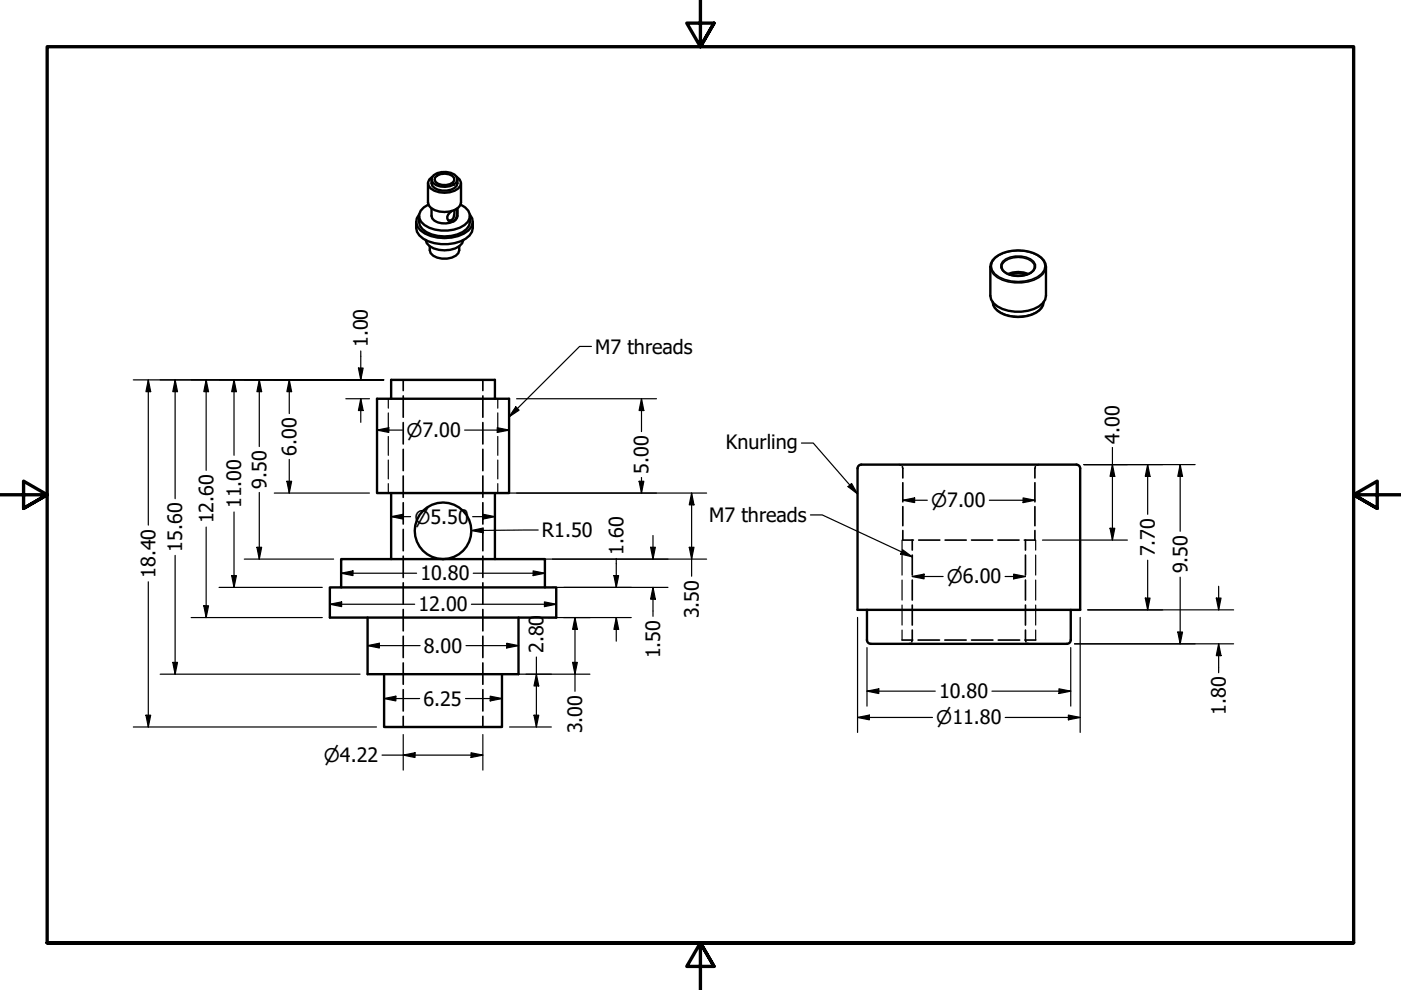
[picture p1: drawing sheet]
<svg xmlns="http://www.w3.org/2000/svg" width="297mm" height="210mm" viewBox="0 0 297 210" stroke-linecap="round" stroke-linejoin="round" font-family="sans-serif">
<!-- layer: Hidden (ANSI) -->
<g fill="none" stroke="#000" stroke-width=".35">
<path d="M85.5 80.5v2.3M85.5 83.9v4.6M85.5 89.6v4.5M85.5 95.3v4.5M102.4 80.5v2.3M102.4 83.9v4.6M102.4 89.6v4.5M102.4 95.3v4.5M190.6 98.5l.4 .1M191.3 98.9l.1 2.4M219.5 98.9l-.1 2.4M220.2 98.5l-.4 .1"/>
<path d="M85.5 100.9v4.6M85.5 106.6v4.5M85.5 112.2v4.6M85.5 117.9v4.5M102.4 100.9v4.6M102.4 106.6v4.5M102.4 112.2v4.6M102.4 117.9v4.5M191.4 112.5v2h2.3M191.4 102.3v4.1M191.4 107.4v4.1M193.4 114.5v2.1"/>
<path d="M193.4 117.7v4.2M194.8 114.5h4.5M200.4 114.5h4.5M206 114.5h4.5M211.6 114.5h4.5M217.4 114.5v2.1M217.4 117.7v4.2M219.4 112.5v2h-2.2M219.4 102.3v4.1M219.4 107.4v4.1M85.5 123.6v4.5M85.5 129.2v4.6"/>
<path d="M85.5 134.9v4.5M102.4 123.6v4.5M102.4 129.2v4.6M102.4 134.9v4.5M191.3 135.7h2.2M193 136.4l-.4 .1M193.4 133.6l-.1 2.5M193.4 123v4.2M193.4 128.3v4.2M194.7 135.7h4.5M200.3 135.7h4.6M206 135.7h4.5"/>
<path d="M211.7 135.7h4.5M217.3 135.7h2.3M217.4 133.6l.1 2.5M217.4 123v4.2M217.4 128.3v4.2M217.8 136.4l.4 .1M85.5 140.6v4.5M85.5 146.2v4.5M85.5 151.9v2.2M102.4 140.6v4.5M102.4 146.2v4.5M102.4 151.9v2.2"/>
</g>
<!-- layer: Hidden Narrow (ANSI) -->
<g fill="none" stroke="#000" stroke-width=".25">
<path d="M82.3 84.5v2M82.3 87.5v4M82.3 92.5v4M82.3 97.5v4M105.5 84.5v2M105.5 87.5v4M105.5 92.5v4M105.5 97.5v4M82.3 102.5v2M105.5 102.5v2M191.3 114.5v2.1M191.3 117.7v4.2"/>
<path d="M219.6 114.5v2.1M219.6 117.7v4.2M191.3 123v4.2M191.3 128.3v4.2M191.3 133.6v2.1M219.6 123v4.2M219.6 128.3v4.2M219.6 133.6v2.1"/>
</g>
<!-- layer: Visible (ANSI) -->
<g fill="none" stroke="#000" stroke-width=".51">
<path d="M90.7 38.8v4.1a2.51 2.51 0 0 0 2.5 2 4.6 4.6 0 0 0 4.4-1.3l.1-.7v-4.1M91.5 38a1.72 1.72 0 0 0 1.4 2.2 3.9 3.9 0 0 0 3.9-.8l.2-1.4M91.7 37.5l-.7 .5-.2 .7a2.34 2.34 0 0 0 2.3 2.1 5.1 5.1 0 0 0 4.1-.8l.4-.7 .1-.6-.3-.7-.6-.5M92 37.1a3.8 3.8 0 0 1 4.8 .4l.2 .6a2.43 2.43 0 0 1-2.6 1.5 2.74 2.74 0 0 1-2.9-1.3l.1-.6zM92.3 37.6a2.81 2.81 0 0 1 4 .1v.5a2.75 2.75 0 0 1-3.9 .4l-.3-.5zM88.2 47a3.4 3.4 0 0 0 2.6 4.2 8.9 8.9 0 0 0 8.8-1.3l.5-.7 .1-.9v-1.3M88.8 45.8a2.94 2.94 0 0 0 1.6 3.4 8.1 8.1 0 0 0 8.5-.6l.6-.8 .1-.8v-1.2M88.9 45.5a2.27 2.27 0 0 0 .2 3.3 8.8 8.8 0 0 0 10.2 0 2.26 2.26 0 0 0 .3-3.3M90.2 50.9a3 3 0 0 0 2.8 2.1 5.4 5.4 0 0 0 5-1.4l.2-.7M90.8 43.4a2.47 2.47 0 0 0-1.5 3.6 7.5 7.5 0 0 0 8.2 1.3 2.57 2.57 0 0 0 1.8-3.6l-.7-.7-.9-.6M91.1 52.2a1.92 1.92 0 0 0 1.6 2.4 4.4 4.4 0 0 0 4.5-.9l.2-.6v-.9M91.5 44.2v1.6a2.1 2.1 0 0 0 2.1 1.5 3.3 3.3 0 0 0 3.3-1.1l.1-2"/>
<path d="M96.4 44.5v.4a1.56 1.56 0 0 1-1 1.9l-.3-.1M96.8 44.3a2.61 2.61 0 0 1-.6 2.6 1 1 0 0 1-1.3-.5 1 1 0 0 1 .5-1.3l.4-.3M211 54.6a8.6 8.6 0 0 1 9.7 0l.9 1.3 .2 .7v6.1a3.4 3.4 0 0 1-2.6 2.8 8.7 8.7 0 0 1-8.6-1.2l-.5-.8-.1-.8v-6.1l.1-.7 .3-.7zM212.4 56.6a2.33 2.33 0 0 0 2.1 1.8 4.8 4.8 0 0 0 4.6-1.1l.3-.7M213.7 58.1a5.6 5.6 0 0 1 4.3 0M214.2 58.3a4.9 4.9 0 0 1 3.4 0M210.5 64.1a3.8 3.8 0 0 0 3.4 2.9 7.2 7.2 0 0 0 6.9-1.7l.5-1.2M79.9 84.5h28v20h-28zM82.9 84.5v-4h22v4M182.1 98.7l.5-.2h45.6a.8 .8 0 0 1 .8 .8v30h-47.2v-30zM82.9 104.5v14M104.9 104.5v14"/>
<path d="M69.9 124.5h48v6.4h-48zM72.3 124.5v-6h43.2v6M77.9 130.9v12h32v-12M183.8 129.3v6.4a.8 .8 0 0 0 .8 .8h41.6a.8 .8 0 0 0 .8-.8v-6.4M81.4 142.9v11.2h25v-11.2"/>
<circle cx="93.9" cy="112.5" r="6"/>
</g>
<!-- layer: Visible Narrow (ANSI) -->
<path d="M210 56.6a3.4 3.4 0 0 0 2.5 2.8 8.7 8.7 0 0 0 8.6-1.2l.5-.8 .2-.8M210.9 54.8a8.2 8.2 0 0 1 9.9 0 2.16 2.16 0 0 1 0 3.3 8.2 8.2 0 0 1-9.9 0 2.16 2.16 0 0 1 0-3.3zM212.4 56.6a2.52 2.52 0 0 1 2.4-1.9 4.6 4.6 0 0 1 4.4 1.3l.2 .6M212.6 55.4a5.2 5.2 0 0 1 6.6 0 1.54 1.54 0 0 1-.7 2.5 5.4 5.4 0 0 1-5.9-.5l-.4-.6v-.7zM210.5 64.1a3.4 3.4 0 0 0 2.7 2.6 7.9 7.9 0 0 0 7.3-1.1l.6-.7 .2-.8" fill="none" stroke="#000" stroke-width=".35"/>
<!-- layer: Border (ANSI) -->
<path d="M148.5 0v9.9l-2.9-5h5.8l-2.9 5 2.9-5M0 104.9h10l-5-2.9v5.8l5-2.9-5 2.9M297 104.9h-10l5-2.9v5.8l-5-2.9 5 2.9M10 199.9v-190h277v190h-277h277M151.4 204.9l-2.9-5 2.9 5h-5.8l2.9-5v10" fill="none" stroke="#000" stroke-width=".71"/>
<!-- layer: Dimension (ANSI) -->
<g fill="none" stroke="#000" stroke-width=".25">
<path d="M76 78h1l-.5 2.5zM76.5 74.4v6.1M28.3 80.5h53M31.4 80.5l.5 2.5h-1zM31.4 80.5v30.8M37.1 80.5l.5 2.5h-1zM37.1 80.5v25.2M43.7 80.5l.5 2.5h-1zM43.7 80.5v19.2M49.6 80.5l.5 2.5h-1zM49.6 80.5v16M55 80.5l.5 2.5h-1z"/>
<path d="M55 80.5v14.2M61.3 80.5l.5 2.5h-1zM61.3 80.5v7.2M61.3 97.4v7.1M73.3 84.5h5M76.5 84.5l.5 2.5h-1zM76.5 84.5v5M79.9 91.2l2.5-.5v1zM79.9 91.2h5.5M98.5 91.2h9.4M105.4 90.7l2.5 .5-2.5 .5zM109.5 84.5h29.7"/>
<path d="M136 84.5l.5 2.5h-1zM136 84.5v7M229.8 98.5h23.6M235.9 98.5l.5 2.5h-1zM235.9 94.9v19.6M243.3 98.5l.5 2.5h-1zM243.3 98.5v10.5M250.2 98.5l.5 2.5h-1zM250.2 98.5v14.1M37.1 117.8v25.1M43.7 111.8v19.1M49.6 108.6v15.9"/>
<path d="M51.8 118.5h18.9M54.5 116h1l-.5 2.5zM55 104.4v14.1M58.2 104.5h20.1M60.8 102h1l-.5 2.5zM82.9 109.5l2.5-.5v1zM82.9 109.5h4.2M100.2 112.4l2.2-.4v1l-2.2-.5M100.2 109.5h4.7M102.4 109l2.5 .5-2.5 .5zM106.5 118.5h43.3M106.5 104.5h43.3"/>
<path d="M114.1 112.4l-13.9 .1M130.7 118.4v6.1M135.5 102h1l-.5 2.5zM136 101.2v3.3M137.9 116h1l-.5 2.5zM138.4 113.5v5M146.1 116h1l-.5 2.5zM146.6 104.5l.5 2.5h-1zM146.6 104.5v17.7M191.4 106.1l2.5-.5v1zM191.4 106.1h5.2M209.8 106.1h9.6"/>
<path d="M216.9 105.6l2.5 .5-2.5 .5zM221 114.5h18M235.4 112h1l-.5 2.5zM243.3 118.8v10.5M31.4 123.4v30.7M40.5 130.9h27.8M43.2 128.4h1l-.5 2.5zM46.4 124.5h21.9M49.1 122h1l-.5 2.5zM69.9 128.1l2.5-.5v1zM69.9 128.1h18M72.3 121.5l2.5-.5v1z"/>
<path d="M72.3 121.5h16M77.9 136.9l2.5-.5v1zM77.9 136.9h11.2M98.8 136.9h11.1M99.9 128.1h18M100.3 121.5h15.2M107.4 136.4l2.5 .5-2.5 .5zM113 121l2.5 .5-2.5 .5zM113.7 139.3v14.8M115.4 127.6l2.5 .5-2.5 .5zM116.1 130.9h17.7M117.1 124.5h24.5"/>
<path d="M121.9 130.9l.5 2.5h-1zM121.9 130.9v15.7M130.2 122h1l-.5 2.5zM130.7 130.9l.5 2.5h-1zM130.7 130.9v5M138.4 124.5l.5 2.5h-1zM138.4 124.5v6.2M181.8 130.9v24.4M183.8 137.3v12.4M193.4 122.2l2.5-.5v1zM193.4 122.2h6.6M213.1 122.2h4.3"/>
<path d="M214.9 121.7l2.5 .5-2.5 .5zM227 137.3v12.4M227.8 136.5h33.8M229 130.9v24.4M230.6 129.3h31M242.8 126.8h1l-.5 2.5zM249.7 134h1l-.5 2.5zM250.2 122.4v14.1M257.9 126.8h1l-.5 2.5zM258.4 136.5l.5 2.5h-1zM258.4 124.3v5M258.4 136.5v6.1"/>
<path d="M28.3 154.1h51.5M30.9 151.6h1l-.5 2.5zM34 142.9h42.3M36.6 140.4h1l-.5 2.5zM81.4 148.1l2.5-.5v1zM81.4 148.1h7.6M85.5 155.7v7.6M98.7 148.1h7.7M99.9 159.6l2.5 .5-2.5 .5zM102.4 155.7v7.6M103.9 147.6l2.5 .5-2.5 .5zM108 154.1h8.9"/>
<path d="M108 142.9h17.1M113.2 151.6h1l-.5 2.5zM113.7 142.9l.5 2.5h-1zM121.4 140.4h1l-.5 2.5zM181.8 152.1l2.5-.5v1zM181.8 152.1h15.9M183.8 146.5l2.5-.5v1zM183.8 146.5h14.5M210.3 146.5h16.7M213.1 152.1h15.9M224.5 146l2.5 .5-2.5 .5zM226.5 151.6l2.5 .5-2.5 .5z"/>
<path d="M81 160.1h21.4M85.5 160.1l2.5-.5v1z"/>
</g>
<g fill="#000">
<path d="M76 78h1l-.5 2.5z" fill-rule="evenodd"/>
<path d="M31.4 80.5l.5 2.5h-1z" fill-rule="evenodd"/>
<path d="M37.1 80.5l.5 2.5h-1z" fill-rule="evenodd"/>
<path d="M43.7 80.5l.5 2.5h-1z" fill-rule="evenodd"/>
<path d="M49.6 80.5l.5 2.5h-1z" fill-rule="evenodd"/>
<path d="M55 80.5l.5 2.5h-1z" fill-rule="evenodd"/>
<path d="M61.3 80.5l.5 2.5h-1z" fill-rule="evenodd"/>
<path d="M76.5 84.5l.5 2.5h-1z" fill-rule="evenodd"/>
<path d="M79.9 91.2l2.5-.5v1z" fill-rule="evenodd"/>
<path d="M105.4 90.7l2.5 .5-2.5 .5z" fill-rule="evenodd"/>
<path d="M136 84.5l.5 2.5h-1z" fill-rule="evenodd"/>
<path d="M54.5 116h1l-.5 2.5z" fill-rule="evenodd"/>
<path d="M60.8 102h1l-.5 2.5z" fill-rule="evenodd"/>
<path d="M82.9 109.5l2.5-.5v1z" fill-rule="evenodd"/>
<path d="M99.9 112.5l2.5-.5v1z" fill-rule="evenodd"/>
<path d="M102.4 109l2.5 .5-2.5 .5z" fill-rule="evenodd"/>
<path d="M135.5 102h1l-.5 2.5z" fill-rule="evenodd"/>
<path d="M137.9 116h1l-.5 2.5z" fill-rule="evenodd"/>
<path d="M146.1 116h1l-.5 2.5z" fill-rule="evenodd"/>
<path d="M146.6 104.5l.5 2.5h-1z" fill-rule="evenodd"/>
<path d="M191.4 106.1l2.5-.5v1z" fill-rule="evenodd"/>
<path d="M216.9 105.6l2.5 .5-2.5 .5z" fill-rule="evenodd"/>
<path d="M235.4 112h1l-.5 2.5z" fill-rule="evenodd"/>
<path d="M235.9 98.5l.5 2.5h-1z" fill-rule="evenodd"/>
<path d="M243.3 98.5l.5 2.5h-1z" fill-rule="evenodd"/>
<path d="M250.2 98.5l.5 2.5h-1z" fill-rule="evenodd"/>
<path d="M43.2 128.4h1l-.5 2.5z" fill-rule="evenodd"/>
<path d="M49.1 122h1l-.5 2.5z" fill-rule="evenodd"/>
<path d="M69.9 128.1l2.5-.5v1z" fill-rule="evenodd"/>
<path d="M72.3 121.5l2.5-.5v1z" fill-rule="evenodd"/>
<path d="M77.9 136.9l2.5-.5v1z" fill-rule="evenodd"/>
<path d="M107.4 136.4l2.5 .5-2.5 .5z" fill-rule="evenodd"/>
<path d="M113 121l2.5 .5-2.5 .5z" fill-rule="evenodd"/>
<path d="M115.4 127.6l2.5 .5-2.5 .5z" fill-rule="evenodd"/>
<path d="M121.9 130.9l.5 2.5h-1z" fill-rule="evenodd"/>
<path d="M130.2 122h1l-.5 2.5z" fill-rule="evenodd"/>
<path d="M130.7 130.9l.5 2.5h-1z" fill-rule="evenodd"/>
<path d="M138.4 124.5l.5 2.5h-1z" fill-rule="evenodd"/>
<path d="M193.4 122.2l2.5-.5v1z" fill-rule="evenodd"/>
<path d="M214.9 121.7l2.5 .5-2.5 .5z" fill-rule="evenodd"/>
<path d="M242.8 126.8h1l-.5 2.5z" fill-rule="evenodd"/>
<path d="M249.7 134h1l-.5 2.5z" fill-rule="evenodd"/>
<path d="M257.9 126.8h1l-.5 2.5z" fill-rule="evenodd"/>
<path d="M258.4 136.5l.5 2.5h-1z" fill-rule="evenodd"/>
<path d="M30.9 151.6h1l-.5 2.5z" fill-rule="evenodd"/>
<path d="M36.6 140.4h1l-.5 2.5z" fill-rule="evenodd"/>
<path d="M81.4 148.1l2.5-.5v1z" fill-rule="evenodd"/>
<path d="M85.5 160.1l2.5-.5v1z" fill-rule="evenodd"/>
<path d="M103.9 147.6l2.5 .5-2.5 .5z" fill-rule="evenodd"/>
<path d="M113.2 151.6h1l-.5 2.5z" fill-rule="evenodd"/>
<path d="M113.7 142.9l.5 2.5h-1z" fill-rule="evenodd"/>
<path d="M121.4 140.4h1l-.5 2.5z" fill-rule="evenodd"/>
<path d="M181.8 152.1l2.5-.5v1z" fill-rule="evenodd"/>
<path d="M183.8 146.5l2.5-.5v1z" fill-rule="evenodd"/>
<path d="M224.5 146l2.5 .5-2.5 .5z" fill-rule="evenodd"/>
<path d="M226.5 151.6l2.5 .5-2.5 .5z" fill-rule="evenodd"/>
<path d="M99.9 159.6l2.5 .5-2.5 .5z" fill-rule="evenodd"/>
</g>
<!-- layer: Symbol (ANSI) -->
<path d="M125.4 73.5h-2.5l-15 14.9M109.4 86.3l.7 .7-2.2 1.4zM169.9 93.9h2.5l9.4 10.8M171.8 109.2h2.5l19.1 8.9M179.8 103.2l.8-.7 1.2 2.2zM191.4 116.6l2 1.5-2.5-.6z" fill="none" stroke="#000" stroke-width=".25"/>
<g fill="#000">
<path d="M109.4 86.3l.7 .7-2.2 1.4z" fill-rule="evenodd"/>
<path d="M179.8 103.2l.8-.7 1.2 2.2z" fill-rule="evenodd"/>
<path d="M191.4 116.6l2 1.5-2.5-.6z" fill-rule="evenodd"/>
</g>
<g font-size="4.2">
<text x="78" y="73.6" transform="rotate(-90 78 73.6)">1.00</text>
<text x="126.2" y="75">M7 threads</text>
<text x="153.9" y="95.1">Knurling</text>
<text x="237.4" y="94.1" transform="rotate(-90 237.4 94.1)">4.00</text>
<text x="62.8" y="96.6" transform="rotate(-90 62.8 96.6)">6.00</text>
<text x="137.5" y="100.4" transform="rotate(-90 137.5 100.4)">5.00</text>
<text x="51.1" y="107.8" transform="rotate(-90 51.1 107.8)">11.00</text>
<text x="56.5" y="103.6" transform="rotate(-90 56.5 103.6)">9.50</text>
<text x="45.2" y="110.9" transform="rotate(-90 45.2 110.9)">12.60</text>
<text x="114.9" y="113.9">R1.50</text>
<text x="150.4" y="110.7">M7 threads</text>
<text x="38.7" y="116.9" transform="rotate(-90 38.7 116.9)">15.60</text>
<text x="132.2" y="117.6" transform="rotate(-90 132.2 117.6)">1.60</text>
<text x="244.9" y="118" transform="rotate(-90 244.9 118)">7.70</text>
<text x="33" y="122.6" transform="rotate(-90 33 122.6)">18.40</text>
<text x="89.1" y="123.1">10.80</text>
<text x="251.7" y="121.6" transform="rotate(-90 251.7 121.6)">9.50</text>
<text x="88.7" y="129.6">12.00</text>
<text x="148.2" y="131.1" transform="rotate(-90 148.2 131.1)">3.50</text>
<text x="89.9" y="138.4">8.00</text>
<text x="115.2" y="138.5" transform="rotate(-90 115.2 138.5)">2.80</text>
<text x="140" y="139.6" transform="rotate(-90 140 139.6)">1.50</text>
<text x="89.8" y="149.6">6.25</text>
<text x="199.1" y="148.1">10.80</text>
<text x="123.4" y="155.5" transform="rotate(-90 123.4 155.5)">3.00</text>
<text x="259.9" y="151.6" transform="rotate(-90 259.9 151.6)">1.80</text>
</g>
<g font-size="4">
<text x="86.2" y="92.7">⌀7.00</text>
<text x="197.4" y="107.5">⌀7.00</text>
<text x="87.9" y="111">⌀5.50</text>
<text x="200.8" y="123.7">⌀6.00</text>
<text x="198.5" y="153.6">⌀11.80</text>
<text x="68.7" y="161.6">⌀4.22</text>
</g>
</svg>
